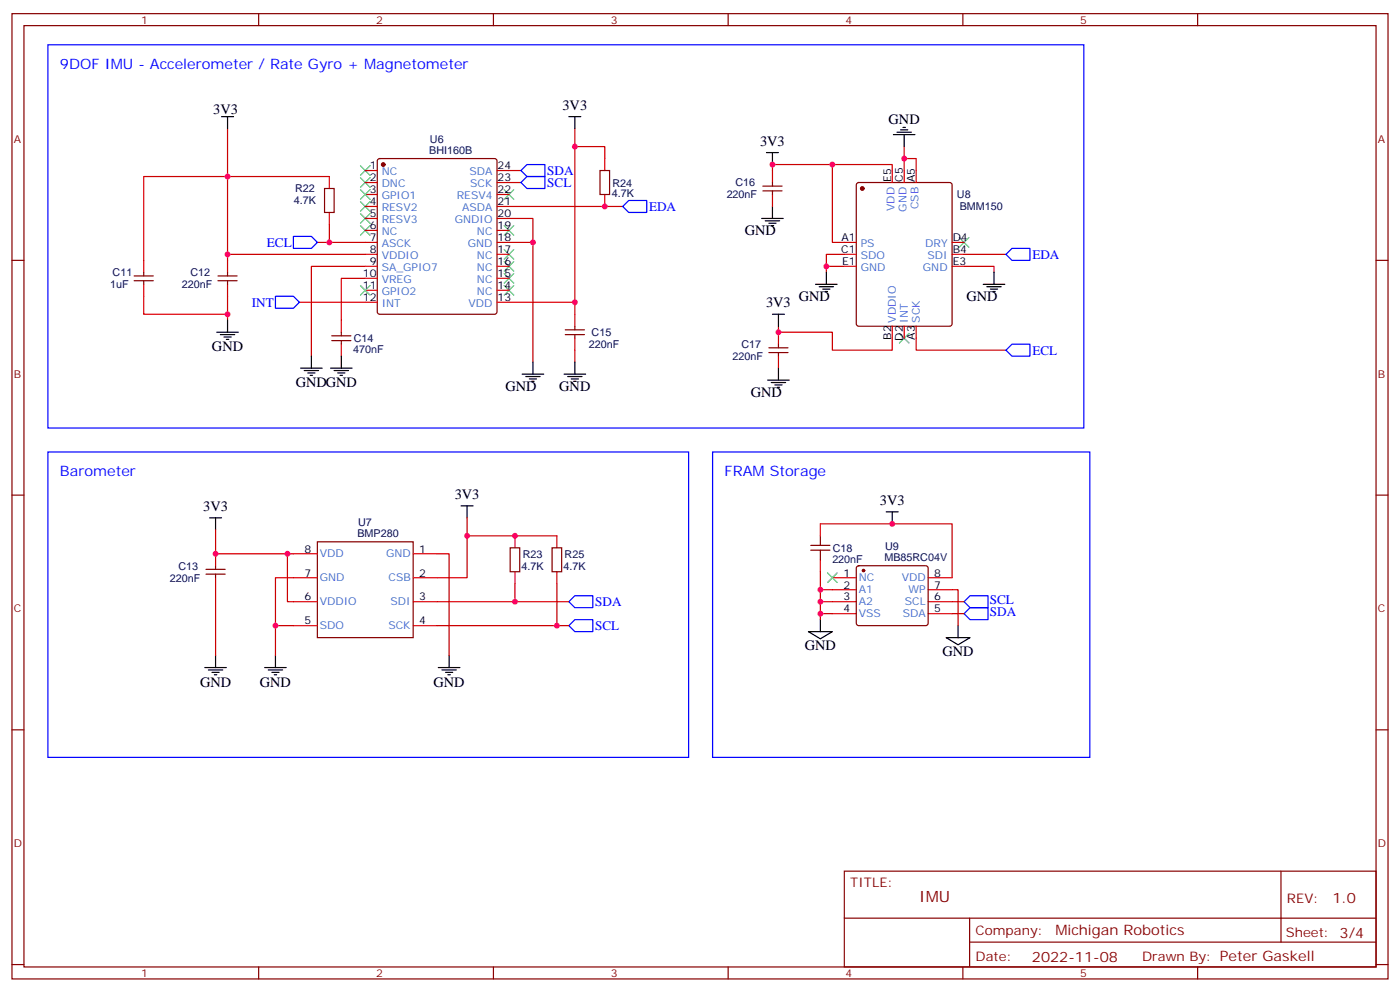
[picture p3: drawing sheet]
<svg xmlns="http://www.w3.org/2000/svg" width="412mm" height="292mm" viewBox="0 0 412 292" stroke-linecap="round" stroke-linejoin="round" font-family="sans-serif">
<g fill="none" stroke="#870000" stroke-width=".35">
<path d="M3.5 4h405.4v284.4h-405.4zM7.1 7.5h398.2v277.3h-398.2zM76.2 4v3.5M145.3 4v3.5M214.5 4v3.5M283.6 4v3.5M352.8 4v3.5M95.6 55.5h2.8v7.1h-2.8zM111.4 46.9l.4-.2h33.9l.5 .2 .2 .5v44.5l-.2 .5-.5 .2h-33.9l-.5-.3-.2-.4v-44.5zM176.7 50.2h2.9v7.1h-2.9zM224.7 56.2h5.7M224.7 54.8h5.7"/>
<path d="M227.5 53.8v1M227.5 56.2v1.1M252.5 54l.4-.2h26.9l.6 .4 .1 41.2-.5 .6-27.1 .1-.6-.5-.1-41.1zM3.5 76.7h3.6M405.3 76.7h3.6M39.5 82.7h5.7M39.5 81.3h5.7M42.3 80.2v1.1M42.3 82.7v1M64.2 82.7h5.6M64.2 81.3h5.6M67 80.2v1.1"/>
<path d="M67 82.7v1M97.7 98.9h5.7M100.5 97.9v1M166.5 98.6h5.7M166.5 97.2h5.7M169.3 96.1v1.1M169.3 98.6v1M97.7 100.3h5.7M100.5 100.3v1.1M226.5 103.9h5.6M226.5 102.4h5.6M229.3 101.4v1"/>
<path d="M229.3 103.9v1M3.5 145.8h3.6M93.5 159.6h28.2v28.2h-28.2zM241.7 157.8v2.9M405.3 145.8h3.6M60.7 169.1h5.6M60.7 167.7h5.6M63.5 166.7v1M63.5 169.1v1.1M150.3 161.4h2.8v7h-2.8zM162.6 161.4h2.9v7h-2.9zM238.8 162.1h5.7"/>
<path d="M238.8 160.7h5.7M241.7 162.1v2.8M252.5 166.9l.4-.2h19.8l.5 .2 .2 .5v16.2l-.2 .5-.5 .2h-19.8l-.5-.2-.2-.5v-16.2zM3.5 215h3.6M405.3 215h3.6M248.7 256.6h156.6v28.2h-156.6zM377.3 256.6v20.9M248.7 270.5h156.5M285.6 277.5h119.6M285.6 270.5v14.1M3.5 284.1h3.6M76.2 284.8v3.6"/>
<path d="M145.3 284.8v3.6M214.5 284.8v3.6M283.6 284.8v3.6M352.8 284.8v3.6M405.3 284.1h3.6"/>
</g>
<g fill="none" stroke="#f00" stroke-width=".35">
<path d="M97 52v3.5M107.6 50.2h3.5M107.6 53.8h3.5M107.6 57.3h3.5M146.4 50.2h3.5M146.4 53.8h3.5M146.4 57.3h3.5M178.2 46.7v3.5M178.2 57.3v3.5M227.5 50.2v3.6M227.5 57.3v3.5M262.8 50.2v3.6"/>
<path d="M266.3 50.2v3.6M269.9 50.2v3.6M42.3 76.7v3.5M67 76.7v3.5M97 62.6v3.5M107.6 60.8h3.5M107.6 64.3h3.5M107.6 67.9h3.5M107.6 71.4h3.5M107.6 74.9h3.5M107.6 78.5h3.5M146.4 60.8h3.5"/>
<path d="M146.4 64.3h3.5M146.4 67.9h3.5M146.4 71.4h3.5M146.4 74.9h3.5M146.4 78.5h3.5M248.7 71.4h3.5M248.7 74.9h3.5M248.7 78.5h3.5M280.5 71.4h3.5M280.5 74.9h3.5M280.5 78.5h3.5M42.3 83.7v3.6"/>
<path d="M67 83.7v3.6M100.5 94.3v3.6M107.6 82h3.5M107.6 85.5h3.5M107.6 89h3.5M146.4 82h3.5M146.4 85.5h3.5M146.4 89h3.5M169.3 92.6v3.5M169.3 99.6v3.6M229.3 97.9v3.5M262.8 96.1v3.5"/>
<path d="M266.3 96.1v3.5M269.9 96.1v3.5M100.5 101.4v3.5M229.3 104.9v3.5M151.7 157.8v3.6M164 157.8v3.6M241.7 154.3v3.5M63.5 163.1v3.6M63.5 170.2v3.5M86.4 163.1h7.1M86.4 170.2h7.1M86.4 177.2h7.1"/>
<path d="M121.7 163.1h7.1M121.7 170.2h7.1M121.7 177.2h7.1M151.7 168.4v3.5M164 168.4v3.5M241.7 164.9v3.5M245.2 170.2h7M245.2 177.2h7M245.2 173.7h7M273.4 170.2h7.1M273.4 177.2h7.1M273.4 173.7h7.1"/>
<path d="M86.4 184.3h7.1M121.7 184.3h7.1M245.2 180.8h7M273.4 180.8h7.1"/>
</g>
<g fill="none" stroke="#c00" stroke-width=".35">
<path d="M67 37.9v37M169.3 37.9v51.1M97 52h-54.7v24.7M149.9 50.2h3.6M149.9 53.8h3.6M169.3 43.2h8.9v3.5M227.5 50.2v-1.7h17.7v22.9h3.5M245.2 48.5h17.6v1.7M266.3 46.7h3.6v3.5M266.3 43.2v7M93.5 71.4h14.1M97 66.1v5.3"/>
<path d="M107.6 78.5h-15.9v26.4M107.6 74.9h-40.6v1.8M149.9 64.3h7.1v42.4M149.9 71.4h7.1M149.9 60.8h33.5M248.7 74.9h-5.3v3.6M248.7 78.5h-5.3v1.7M284 78.5h8.8v1.7M284 74.9h12.3M42.3 87.3v5.3h24.7v1.7M67 87.3v5.3M88.2 89h19.4"/>
<path d="M107.6 82h-7.1v12.3M149.9 89h19.4v3.6M229.3 96.1v1.8h15.9v5.3h17.6v-3.6M269.9 99.6v3.6h26.4M169.3 103.2v3.5M63.5 156.1v7h22.9M137.6 152.5v17.7h-8.8M137.6 157.8h26.4M241.7 154.3h38.8v15.9M63.5 173.7v19.4M84.7 163.1v14.1h1.7M86.4 170.2h-5.3v22.9"/>
<path d="M128.8 163.1h3.5v30M128.8 177.2h38.8M151.7 171.9v5.3M164 171.9v12.4M241.7 168.4v5.3M245.2 177.2h-3.5v3.6M245.2 173.7h-3.5v3.5M280.5 173.7h1.7v10.6M280.5 177.2h3.5M81.1 184.3h5.3M128.8 184.3h38.8M245.2 180.8h-3.5v1.7"/>
<path d="M280.5 180.8h3.5"/>
</g>
<g fill="none" stroke="#000" stroke-width=".35">
<path d="M65.3 34.4h3.5M67 34.4v3.5M167.6 34.4h3.5M169.3 34.4v3.5M263.2 39.7h6.3M264.2 38.9h4.3M265.3 38.2h2.1M266 37.5h.7M266.3 39.7v3.5M225.8 44.9h3.5M227.5 44.9v3.6M224.4 64.3h6.3"/>
<path d="M225.4 65.1h4.3M226.5 65.8h2.1M227.2 66.5h.7M227.5 60.8v3.5M63.9 97.9h6.3M64.9 98.6h4.2M66 99.3h2.1M66.7 100h.7M67 94.3v3.6M227.5 92.6h3.6M229.3 92.6v3.5M240.2 83.7h6.4"/>
<path d="M241.3 84.5h4.2M242.4 85.2h2.1M243.1 85.9h.7M243.4 80.2v3.5M289.6 83.7h6.4M290.7 84.5h4.2M291.7 85.2h2.2M292.5 85.9h.7M292.8 80.2v3.5M88.5 108.4h6.4M89.6 109.1h4.2M90.7 109.9h2.1"/>
<path d="M91.4 110.6h.7M91.7 104.9v3.5M97.4 108.4h6.3M98.4 109.1h4.3M99.5 109.9h2.1M100.2 110.6h.7M100.5 104.9v3.5M153.8 110.2h6.4M154.9 110.9h4.2M155.9 111.6h2.1M156.6 112.3h.7M157 106.7v3.5"/>
<path d="M166.2 110.2h6.3M167.2 110.9h4.2M168.3 111.6h2.1M169 112.3h.7M169.3 106.7v3.5M226.1 112h6.4M227.2 112.7h4.2M228.2 113.4h2.2M229 114.1h.7M229.3 108.4v3.6M61.7 152.5h3.6M63.5 152.5v3.6"/>
<path d="M135.8 149h3.5M137.6 149v3.5M261.1 150.8h3.5M262.8 150.8v3.5M60.3 196.6h6.4M61.4 197.3h4.2M62.4 198h2.2M63.1 198.8h.8M63.5 193.1v3.5M78 196.6h6.3M79 197.3h4.3M80.1 198h2.1"/>
<path d="M80.8 198.8h.7M81.1 193.1v3.5M129.1 196.6h6.4M130.2 197.3h4.2M131.2 198h2.1M131.9 198.8h.7M132.3 193.1v3.5M238.1 186.1h7.1l-3.5 2.1zM241.7 182.5v3.6M278.7 187.8h7.1l-3.6 2.1zM282.2 184.3v3.5"/>
</g>
<g fill="none" stroke="#3c3" stroke-width=".35">
<path d="M106.2 59.4l2.8 2.8M106.2 52.4l2.8 2.8M106.2 48.8l2.8 2.8M106.2 55.9l2.8 2.8M109 59.4l-2.8 2.8M109 52.4l-2.8 2.8M109 48.8l-2.8 2.8M109 55.9l-2.8 2.8M148.5 55.9l2.8 2.8M151.3 55.9l-2.8 2.8M106.2 66.5l2.8 2.8M106.2 62.9l2.8 2.9"/>
<path d="M109 66.5l-2.8 2.8M109 62.9l-2.8 2.9M148.5 66.5l2.8 2.8M148.5 73.5l2.8 2.8M148.5 77l2.8 2.9M151.3 66.5l-2.8 2.8M151.3 73.5l-2.8 2.8M151.3 77l-2.8 2.9M282.6 70l2.8 2.8M285.4 70l-2.8 2.8M106.2 84.1l2.8 2.8M109 84.1l-2.8 2.8"/>
<path d="M148.5 80.6l2.8 2.8M148.5 84.1l2.8 2.8M151.3 80.6l-2.8 2.8M151.3 84.1l-2.8 2.8M264.9 98.2l2.9 2.8M267.8 98.2l-2.9 2.8M243.8 168.8l2.8 2.8M246.6 168.8l-2.8 2.8"/>
</g>
<g fill="none" stroke="#00f" stroke-width=".35">
<path d="M14.1 13.2h305.2v112.9h-305.2zM153.5 50.2l1.7-1.7h5.3v3.5h-5.3zM153.5 53.8l1.7-1.8h5.3v3.5h-5.3zM86.4 69.6h5.3l1.8 1.8-1.8 1.8h-5.3zM183.4 60.8l1.8-1.7h5.3v3.5h-5.3zM298.1 73.2h5.3v3.5h-5.3l-1.8-1.8zM81.1 87.3h5.3l1.8 1.7-1.8 1.8h-5.3zM296.3 103.2l1.8-1.8h5.3v3.5h-5.3zM14.1 133.1h188.7v90h-188.7zM209.9 133.1h111.1v90h-111.1zM167.6 177.2l1.7-1.7h5.3v3.5h-5.3zM284 177.2l1.8-1.7h5.2v3.5h-5.2z"/>
<path d="M169.3 182.5h5.3v3.6h-5.3l-1.7-1.8zM284 180.8l1.8-1.8h5.2v3.5h-5.2z"/>
</g>
<g fill="#870000" stroke="#870000" stroke-width=".35">
<circle cx="112.9" cy="48.5" r=".53"/>
<circle cx="254" cy="55.5" r=".53"/>
<circle cx="254.4" cy="168.1" r=".35"/>
</g>
<g fill="#f0c">
<circle cx="178.2" cy="60.8" r=".88"/>
<circle cx="97" cy="71.4" r=".88"/>
<circle cx="169.3" cy="43.2" r=".88"/>
<circle cx="67" cy="52" r=".88"/>
<circle cx="169.3" cy="89" r=".88"/>
<circle cx="67" cy="74.9" r=".88"/>
<circle cx="157" cy="71.4" r=".88"/>
<circle cx="229.3" cy="97.9" r=".88"/>
<circle cx="245.2" cy="48.5" r=".88"/>
<circle cx="227.5" cy="48.5" r=".88"/>
<circle cx="243.4" cy="78.5" r=".88"/>
<circle cx="266.3" cy="46.7" r=".88"/>
<circle cx="63.5" cy="163.1" r=".88"/>
<circle cx="84.7" cy="163.1" r=".88"/>
<circle cx="81.1" cy="184.3" r=".88"/>
<circle cx="241.7" cy="180.8" r=".88"/>
<circle cx="241.7" cy="177.2" r=".88"/>
<circle cx="241.7" cy="173.7" r=".88"/>
<circle cx="262.8" cy="154.3" r=".88"/>
<circle cx="67" cy="92.6" r=".88"/>
<circle cx="151.7" cy="177.2" r=".88"/>
<circle cx="164" cy="184.3" r=".88"/>
<circle cx="137.6" cy="157.8" r=".88"/>
<circle cx="151.7" cy="157.8" r=".88"/>
</g>
<text font-size="4.6" fill="#800" x="270.8" y="265.6">IMU</text>
<g font-size="4.2" fill="#00f">
<text x="17.6" y="20.2">9DOF IMU - Accelerometer / Rate Gyro + Magnetometer</text>
<text x="17.6" y="140.2">Barometer</text>
<text x="213.4" y="140.2">FRAM Storage</text>
</g>
<g font-size="4.2">
<text x="62.8" y="33.7">3V3</text>
<text x="165.7" y="32.3">3V3</text>
<text x="261.8" y="36.4">GND</text>
<text x="223.9" y="42.9">3V3</text>
<text x="219.4" y="69.3">GND</text>
<text x="235.3" y="88.7">GND</text>
<text x="284.7" y="88.7">GND</text>
<text x="225.7" y="90.5">3V3</text>
<text x="62.4" y="103.5">GND</text>
<text x="87.1" y="114.1">GNDGND</text>
<text x="148.9" y="115.2">GND</text>
<text x="164.7" y="115.1">GND</text>
<text x="221.2" y="117">GND</text>
<text x="133.9" y="146.9">3V3</text>
<text x="259.2" y="148.7">3V3</text>
<text x="59.9" y="150.5">3V3</text>
<text x="237.1" y="191.3">GND</text>
<text x="277.6" y="193.1">GND</text>
<text x="58.9" y="202.3">GND</text>
<text x="76.6" y="202.3">GND</text>
<text x="127.7" y="202.3">GND</text>
</g>
<g font-size="4.2" fill="#800">
<text x="392.5" y="265.9">1.0</text>
<text x="310.9" y="275.4">Michigan Robotics</text>
<text x="304" y="283.2">2022-11-08</text>
</g>
<g font-size="3.9" fill="#00f">
<text x="161.2" y="51.6">SDA</text>
<text x="161.2" y="55.1">SCL</text>
<text x="191.2" y="62.1">EDA</text>
<text x="78.6" y="72.7">ECL</text>
<text x="304.1" y="76.2">EDA</text>
<text x="74.2" y="90.4">INT</text>
<text x="304.1" y="104.5">ECL</text>
<text x="175.3" y="178.6">SDA</text>
<text x="291.6" y="178">SCL</text>
<text x="175.3" y="185.6">SCL</text>
<text x="291.6" y="181.5">SDA</text>
</g>
<g font-size="3.9" fill="#800">
<text x="250.5" y="261.2">TITLE:</text>
<text x="379.1" y="265.9">REV:</text>
<text x="287.4" y="275.4">Company:</text>
<text x="378.7" y="276">Sheet: 3/4</text>
<text x="287.4" y="283.1">Date:</text>
<text x="336.4" y="283.2">Drawn By: Peter Gaskell</text>
</g>
<g font-size="3.2" fill="#800">
<text x="41.6" y="7">1</text>
<text x="110.8" y="7">2</text>
<text x="179.9" y="7">3</text>
<text x="249.1" y="7">4</text>
<text x="318.2" y="7">5</text>
<text x="4.1" y="42.1">A</text>
<text x="405.9" y="42.1">A</text>
<text x="4.1" y="111.3">B</text>
<text x="405.9" y="111.3">B</text>
<text x="4.1" y="180.4">C</text>
<text x="405.9" y="180.4">C</text>
<text x="4.1" y="249.6">D</text>
<text x="405.9" y="249.6">D</text>
<text x="41.6" y="287.8">1</text>
<text x="110.8" y="287.8">2</text>
<text x="179.9" y="287.8">3</text>
<text x="249.1" y="287.8">4</text>
<text x="318.2" y="287.8">5</text>
</g>
<g font-size="3.2" fill="#000080">
<text x="126.5" y="45.3">BHI160B</text>
<text x="126.7" y="42">U6</text>
<text x="86.9" y="56.7">R22</text>
<text x="180.3" y="58.1">4.7K</text>
<text x="180.4" y="54.9">R24</text>
<text x="214.1" y="58.4">220nF</text>
<text x="216.6" y="54.9">C16</text>
<text x="281.9" y="58.5">U8</text>
<text x="86.6" y="60.2">4.7K</text>
<text x="282.7" y="62">BMM150</text>
<text x="33.2" y="81.4">C11</text>
<text x="56.1" y="81.4">C12</text>
<text x="32.4" y="84.9">1uF</text>
<text x="53.5" y="84.9">220nF</text>
<text x="104.2" y="100.8">C14</text>
<text x="174.3" y="99">C15</text>
<text x="104.1" y="104">470nF</text>
<text x="173.5" y="102.5">220nF</text>
<text x="215.8" y="106.1">220nF</text>
<text x="218.4" y="102.5">C17</text>
<text x="105.5" y="154.9">U7</text>
<text x="105.3" y="158.2">BMP280</text>
<text x="260.7" y="162">U9</text>
<text x="52.6" y="167.8">C13</text>
<text x="153.6" y="167.8">4.7K</text>
<text x="154" y="164.3">R23</text>
<text x="165.9" y="167.8">4.7K</text>
<text x="166.3" y="164.3">R25</text>
<text x="245.2" y="165.7">220nF</text>
<text x="245.3" y="162.5">C18</text>
<text x="260.5" y="165.3">MB85RC04V</text>
<text x="50" y="171.3">220nF</text>
</g>
<g font-size="3.2">
<text x="108.9" y="49.9">1</text>
<text x="108.9" y="53.4">2</text>
<text x="146.6" y="53.4">23</text>
<text x="146.6" y="49.9">24</text>
<text x="262.5" y="53.6" transform="rotate(-90 262.5 53.6)">E5</text>
<text x="266" y="53.6" transform="rotate(-90 266 53.6)">C5</text>
<text x="269.5" y="53.6" transform="rotate(-90 269.5 53.6)">A5</text>
<text x="108.9" y="56.9">3</text>
<text x="146.6" y="56.9">22</text>
<text x="108.9" y="60.5">4</text>
<text x="108.9" y="64">5</text>
<text x="146.6" y="64">20</text>
<text x="146.6" y="60.5">21</text>
<text x="108.9" y="67.5">6</text>
<text x="108.9" y="71">7</text>
<text x="146.6" y="71">18</text>
<text x="146.6" y="67.5">19</text>
<text x="247.9" y="71">A1</text>
<text x="280.6" y="71">D4</text>
<text x="108.9" y="74.6">8</text>
<text x="146.6" y="74.6">17</text>
<text x="247.8" y="74.6">C1</text>
<text x="280.6" y="74.6">B4</text>
<text x="106.9" y="81.6">10</text>
<text x="108.9" y="78.1">9</text>
<text x="146.6" y="81.6">15</text>
<text x="146.6" y="78.1">16</text>
<text x="248" y="78.1">E1</text>
<text x="280.6" y="78.1">E3</text>
<text x="106.9" y="85.2">11</text>
<text x="106.9" y="88.7">12</text>
<text x="146.6" y="88.7">13</text>
<text x="146.6" y="85.2">14</text>
<text x="262.5" y="100.1" transform="rotate(-90 262.5 100.1)">B2</text>
<text x="266" y="100.4" transform="rotate(-90 266 100.4)">D2</text>
<text x="269.5" y="100.1" transform="rotate(-90 269.5 100.1)">A3</text>
<text x="89.7" y="162.8">8</text>
<text x="123.5" y="162.8">1</text>
<text x="89.7" y="169.8">7</text>
<text x="123.5" y="169.8">2</text>
<text x="248.5" y="169.8">1</text>
<text x="248.5" y="173.4">2</text>
<text x="275.2" y="173.4">7</text>
<text x="275.2" y="169.8">8</text>
<text x="89.7" y="176.9">6</text>
<text x="123.5" y="176.9">3</text>
<text x="248.5" y="176.9">3</text>
<text x="275.2" y="176.9">6</text>
<text x="89.7" y="183.9">5</text>
<text x="123.5" y="183.9">4</text>
<text x="248.5" y="180.4">4</text>
<text x="275.2" y="180.4">5</text>
</g>
<g font-size="3.2" fill="#36c">
<text x="112.4" y="51.6">NC</text>
<text x="138.3" y="51.6">SDA</text>
<text x="112.4" y="55.2">DNC</text>
<text x="112.4" y="58.7">GPIO1</text>
<text x="134.5" y="58.7">RESV4</text>
<text x="138.5" y="55.2">SCK</text>
<text x="112.4" y="62.2">RESV2</text>
<text x="112.4" y="65.8">RESV3</text>
<text x="134" y="65.8">GNDIO</text>
<text x="136.1" y="62.2">ASDA</text>
<text x="263.5" y="62.1" transform="rotate(-90 263.5 62.1)">VDD</text>
<text x="267.1" y="62.3" transform="rotate(-90 267.1 62.3)">GND</text>
<text x="270.6" y="61.6" transform="rotate(-90 270.6 61.6)">CSB</text>
<text x="112.4" y="69.3">NC</text>
<text x="140.5" y="69.3">NC</text>
<text x="112.4" y="72.8">ASCK</text>
<text x="112.4" y="76.3">VDDIO</text>
<text x="137.8" y="72.8">GND</text>
<text x="140.5" y="76.3">NC</text>
<text x="253.5" y="72.8">PS</text>
<text x="253.5" y="76.3">SDO</text>
<text x="272.5" y="72.8">DRY</text>
<text x="273.2" y="76.3">SDI</text>
<text x="112.4" y="79.9">SA_GPIO7</text>
<text x="112.4" y="83.4">VREG</text>
<text x="140.5" y="83.4">NC</text>
<text x="140.5" y="79.9">NC</text>
<text x="253.5" y="79.9">GND</text>
<text x="271.9" y="79.9">GND</text>
<text x="112.4" y="86.9">GPIO2</text>
<text x="140.5" y="86.9">NC</text>
<text x="112.4" y="90.5">INT</text>
<text x="138" y="90.5">VDD</text>
<text x="263.9" y="95" transform="rotate(-90 263.9 95)">VDDIO</text>
<text x="267.4" y="95" transform="rotate(-90 267.4 95)">INT</text>
<text x="270.9" y="95" transform="rotate(-90 270.9 95)">SCK</text>
<text x="94.2" y="164.2">VDD</text>
<text x="113.7" y="164.2">GND</text>
<text x="94.2" y="171.2">GND</text>
<text x="114.4" y="171.2">CSB</text>
<text x="252.9" y="171.2">NC</text>
<text x="265.6" y="171.2">VDD</text>
<text x="94.2" y="178.3">VDDIO</text>
<text x="115.1" y="178.3">SDI</text>
<text x="252.9" y="174.8">A1</text>
<text x="252.9" y="178.3">A2</text>
<text x="266.5" y="178.3">SCL</text>
<text x="267.6" y="174.8">WP</text>
<text x="94.2" y="185.3">SDO</text>
<text x="114.4" y="185.3">SCK</text>
<text x="252.9" y="181.8">VSS</text>
<text x="265.9" y="181.8">SDA</text>
</g>
</svg>
